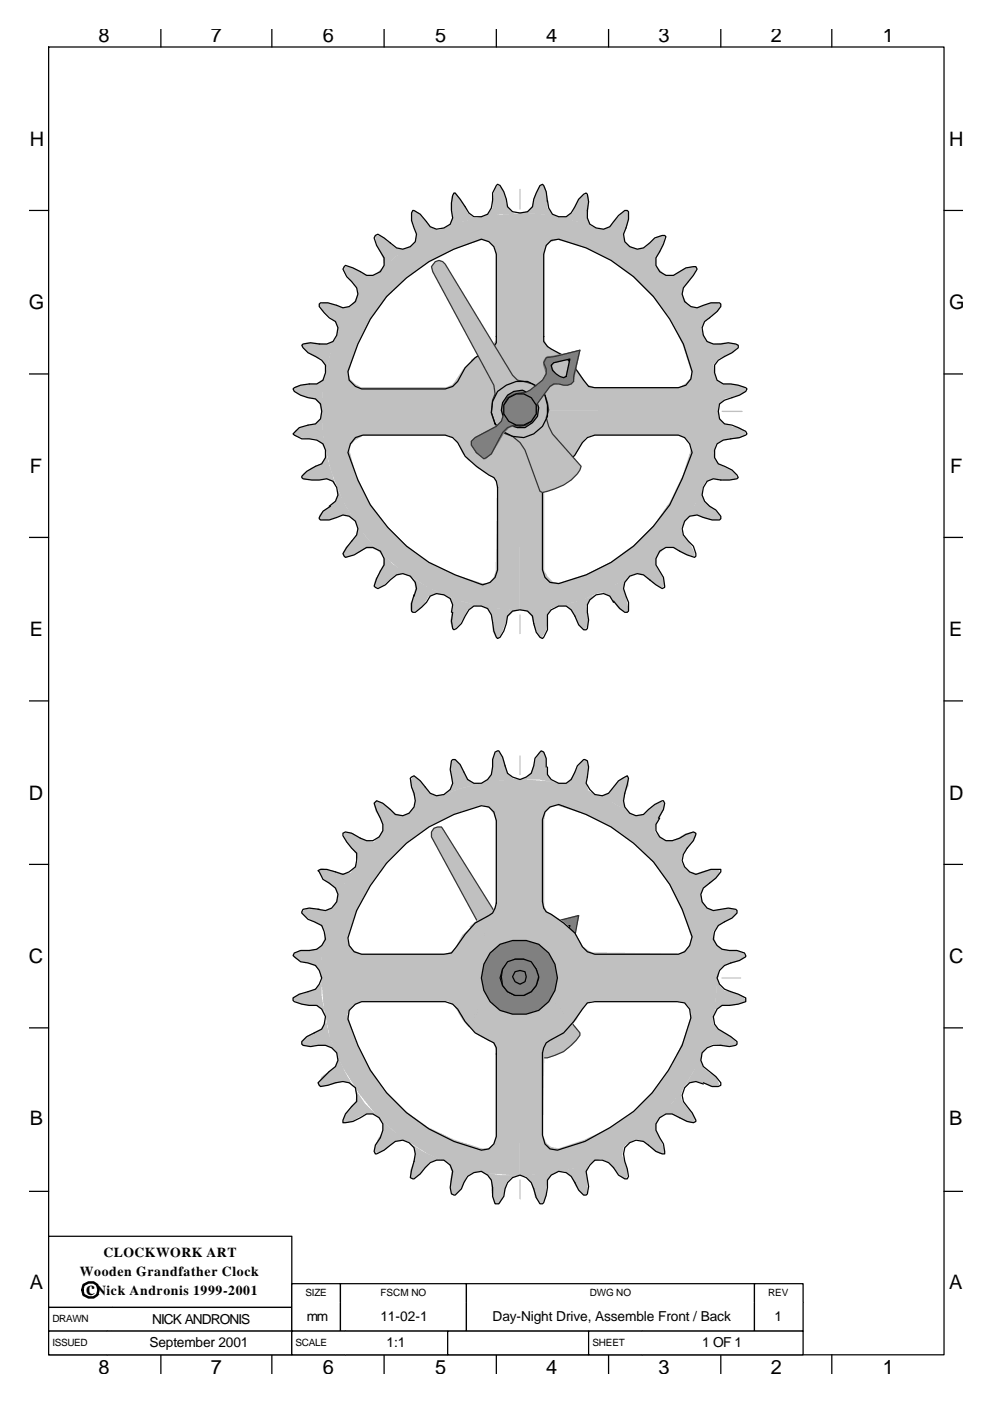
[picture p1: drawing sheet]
<svg xmlns="http://www.w3.org/2000/svg" width="210mm" height="297mm" viewBox="0 0 210 297" stroke-linecap="round" stroke-linejoin="round" font-family="sans-serif">
<g fill="none" stroke="#000" stroke-width=".26">
<path d="M10.3 10h190v277.2h-190zM34.1 6.2v3.8M57.7 6.2v3.8M81.5 6.2v3.8M105.3 6.2v3.8M129.1 6.2v3.8M152.9 6.2v3.8M176.5 6.2v3.8M6.3 44.6h4M200.3 44.6h4M6.3 79.3h4M200.3 79.3h4"/>
<path d="M6.3 113.9h4M200.3 113.9h4M6.3 148.6h4M200.3 148.6h4M6.3 183.3h4M200.3 183.3h4M6.3 217.9h4M200.3 217.9h4M6.3 252.6h4M200.3 252.6h4M34.1 287.2v4.1M57.7 287.2v4.1"/>
<path d="M81.5 287.2v4.1M105.3 287.2v4.1M129.1 287.2v4.1M152.9 287.2v4.1M176.5 287.2v4.1"/>
</g>
<path d="M10.3 262.1h51.6v15.1h-51.6z" fill-rule="evenodd" fill="#fff" stroke="#000" stroke-width=".26"/>
<path d="M61.9 272.2h10.3v3.9h-10.3z" fill-rule="evenodd" fill="#fff"/>
<path d="M61.9 276.1v-3.9h10.3v3.9" fill="none" stroke="#000" stroke-width=".26"/>
<path d="M72.2 272.2h26.8v3.9h-26.8z" fill-rule="evenodd" fill="#fff"/>
<path d="M72.2 276.1v-3.9h26.8v3.9" fill="none" stroke="#000" stroke-width=".26"/>
<path d="M99 272.2h61.1v3.9h-61.1z" fill-rule="evenodd" fill="#fff"/>
<path d="M99 276.1v-3.9h61.1v3.9" fill="none" stroke="#000" stroke-width=".26"/>
<path d="M160.1 272.2h10.3v3.9h-10.3z" fill-rule="evenodd" fill="#fff"/>
<path d="M160.1 276.1v-3.9h10.3v3.9" fill="none" stroke="#000" stroke-width=".26"/>
<path d="M10.3 277.2h13.5v5h-13.5z" fill-rule="evenodd" fill="#fff"/>
<path d="M23.8 277.2h-13.5v5h13.5" fill="none" stroke="#000" stroke-width=".26"/>
<path d="M23.8 277.2h38.1v5h-38.1z" fill-rule="evenodd" fill="#fff"/>
<path d="M23.8 277.2h38.1v5h-38.1" fill="none" stroke="#000" stroke-width=".26"/>
<path d="M61.9 276.1h10.3v6.1h-10.3z" fill-rule="evenodd" fill="#fff"/>
<path d="M61.9 276.1v6.1h10.3v-6.1" fill="none" stroke="#000" stroke-width=".26"/>
<path d="M72.2 276.1h26.8v6.1h-26.8z" fill-rule="evenodd" fill="#fff"/>
<path d="M72.2 276.1v6.1h26.8v-6.1" fill="none" stroke="#000" stroke-width=".26"/>
<path d="M99 276.1h61.1v6.1h-61.1z" fill-rule="evenodd" fill="#fff"/>
<path d="M99 276.1v6.1h61.1v-6.1" fill="none" stroke="#000" stroke-width=".26"/>
<path d="M160.1 276.1h10.3v6.1h-10.3z" fill-rule="evenodd" fill="#fff"/>
<path d="M160.1 276.1v6.1h10.3v-6.1" fill="none" stroke="#000" stroke-width=".26"/>
<path d="M10.3 282.2h12.5v5h-12.5z" fill-rule="evenodd" fill="#fff"/>
<path d="M22.8 282.2h-12.5v5h12.5" fill="none" stroke="#000" stroke-width=".26"/>
<path d="M22.8 282.2h39.1v5h-39.1z" fill-rule="evenodd" fill="#fff"/>
<path d="M22.8 282.2h39.1v5h-39.1" fill="none" stroke="#000" stroke-width=".26"/>
<path d="M61.9 282.2h11.4v5h-11.4z" fill-rule="evenodd" fill="#fff"/>
<path d="M73.3 282.2h-11.4v5h11.4" fill="none" stroke="#000" stroke-width=".26"/>
<path d="M73.3 282.2h21.7v5h-21.7z" fill-rule="evenodd" fill="#fff"/>
<path d="M73.3 282.2h21.7v5h-21.7" fill="none" stroke="#000" stroke-width=".26"/>
<path d="M95 282.2h29.9v5h-29.9z" fill-rule="evenodd" fill="#fff" stroke="#000" stroke-width=".26"/>
<path d="M124.9 282.2h11.4v5h-11.4z" fill-rule="evenodd" fill="#fff"/>
<path d="M136.3 282.2h-11.4v5h11.4" fill="none" stroke="#000" stroke-width=".26"/>
<path d="M136.3 282.2h34.1v5h-34.1z" fill-rule="evenodd" fill="#fff"/>
<path d="M136.3 282.2h34.1v5h-34.1" fill="none" stroke="#000" stroke-width=".26"/>
<g fill="#c0c0c0" stroke="#c0c0c0" stroke-width=".26">
<path d="M68.3 87l41 .2-3.2-.2-6.6 10.5-1.3-1.5-.8-1.9-.8-1.3-1.4-.5h-18.2l-1.9 1-1.3 1.6a34.7 34.7 0 0 0 12.2 20.6l4.8 3.7 5.5 2.7 5.8 1.8h1.6l1.1-1 .5-1.6 .3-18.3-.3-1-.5-.8-3.5-1.9-1.6-1.8 6.4-10.9 .3 1.9 1 1.3 1.3 1.1 1.6 .5-.2 38.1a42.1 42.1 0 0 1-41.3-35.7z" fill-rule="evenodd"/>
<path d="M80.7 57.3a40.2 40.2 0 0 1 29.9-11.9l-.3 40.8 .3-3.2-10.6-6.6 4.5-2.9 .8-1.4v-18.2l-.3-1.6-1-1.1-1.6-.5a39.2 39.2 0 0 0-20.4 12.2l-3.7 5-2.6 5.3-1.9 5.8 .3 1.3 1 1.1 1.4 .8h18.2l1.3-.5 2.4-3.5 1.9-1.6 10.6 6.4-1.9 .3-1.6 .7-1 1.6-.3 1.6h-37.8a45.2 45.2 0 0 1 7.9-24.8z" fill-rule="evenodd"/>
<path d="M111.4 87.2l41-.2a42.4 42.4 0 0 1-17.2 34.1l-5.8 3.4-6.1 2.7-6.4 1.6-6.6 .5v-37.8l1.6-.3 1.3-1.1 1.1-1.6 .3-1.5 6.3 10.3-1.6 1.8-2.4 1.4-1 1-.5 1.1v18.5l.8 1.3 1 1.1 1.3 .2a37.1 37.1 0 0 0 26.5-23l1.8-5.8-.5-1.3-1-1.1-1.6-.2h-18.3l-1.3 .5-2.9 4.7-6.6-10.5z" fill-rule="evenodd"/>
<path d="M110.1 45.2a42.3 42.3 0 0 1 37.8 22.7l2.4 6.1 1.6 6.6 .5 6.4h-37.8l-.3-1.6-1.1-1.4-1.5-1h-1.6l10.3-6.4 1.8 1.6 2.4 3.5 1.3 .5h18.3l1.3-.8 1.1-1.1 .2-1.3-1.8-5.8-2.7-5.6a40.9 40.9 0 0 0-18.2-15.3l-5.8-1.6-1.6 .5-1.1 1.1-.2 1.6v18.2l.8 1.4 1 .8 1.9 .8 1.5 1.3-10.5 6.6 .2 3.2z" fill-rule="evenodd"/>
</g>
<g fill="#c0c0c0">
<path d="M114.3 39.6l.8-.5 .5 .5 .6 2.4v2.1l1 1.3 1.3 .5-3.9-.5-4.3-.2 1.6-.3 1.1-1.3 .2-1.6z" fill-rule="evenodd"/>
<path d="M118.5 46.2l1.6-.3 1.3-.7 .6-1.6 .8-1.4 .8-.7 .8-.3 .5 .5v2.4l-.3 2.1 .5 1.6 1.4 .8-4-1.6z" fill-rule="evenodd"/>
<path d="M126.5 48.6h1.6l1.3-.5 1-1.4 1.9-1.8 .8-.3a5.7 5.7 0 0 1-.8 5.1l.3 1.5 1 1.1-3.4-2.1z" fill-rule="evenodd"/>
<path d="M133.6 52.3l1.6 .5 1.6-.2 2.4-2.2 1-.5h.8v.8l-.2 1.1-1.6 2.9v1.6l.8 1.3-2.9-2.7z" fill-rule="evenodd"/>
<path d="M140 57.6l1.6 .8h1.3a7.3 7.3 0 0 1 4.7-1.9v.8l-.5 1.1-2.1 2.6-.3 1.6 .6 1.3-2.4-3.4z" fill-rule="evenodd"/>
<path d="M145.3 63.9l1 1.1 1.6 .3 2.9-1.1h1.3l.8 .3-.2 .8-.6 .8-2.6 2.1-.8 1.6 .3 1.3-1.6-3.7z" fill-rule="evenodd"/>
<path d="M149 71.1l1 1.3 1.6 .5a7.1 7.1 0 0 1 5 .3l-1.3 1.6-2.9 1.3-1.1 1.3 .3 1.6-1.1-3.9z" fill-rule="evenodd"/>
<path d="M151.3 79l.8 1.6 1.4 .8h1.5l1.6 .3 1.1 .2 .5 .6-.2 .8-1.1 .5-3.2 .8-1.3 1.3-.3 1.3v-3.9z" fill-rule="evenodd"/>
<path d="M152.1 87.2l.6 1.6 1 1.1 1.6 .5 1.6 .3 1.1 .8 .2 .5-.5 .5-1.1 .5-3.1 .3-1.6 .8-.6 1.3 .8-3.9z" fill-rule="evenodd"/>
<path d="M151.3 95.4l.3 1.6 .8 1.3 2.6 1.4 1.1 .8 .3 .7-.6 .6h-2.3l-2.2-.3-1.5 .5-.8 1.4 1.3-4z" fill-rule="evenodd"/>
<path d="M149 103.4v1.6l.5 1.3 1.3 1 1.9 1.9 .2 .8a5.7 5.7 0 0 1-5-.8l-1.6 .2-1.3 1.1 2.4-3.4z" fill-rule="evenodd"/>
<path d="M145 110.5l-.5 1.6 .5 1.6 1 1 .8 1.4 .6 1v.8l-1.9-.2-2.9-1.6h-1.6l-1 .8 2.6-3z" fill-rule="evenodd"/>
<path d="M133.6 122.1l3.2-2.3 3.2-2.9-.8 1.5v1.6l1.6 2.7 .2 1-.2 .8h-.6l-1-.5-2.7-2.1-1.6-.3z" fill-rule="evenodd"/>
<path d="M126.2 125.9l3.7-1.6 3.7-2.2-1 1.4-.3 1.3 .5 1.6 .5 2.6-.2 .8-1.9-.8-2.1-2.6-1.3-.8z" fill-rule="evenodd"/>
<path d="M118.5 128.5l4-1.1 3.7-1.3-1.1 1.1-.7 1.3 .5 3.2-.3 1-.5 .8-.5-.2-.8-.8-.6-1.4-1-1.8-1.3-.8z" fill-rule="evenodd"/>
<path d="M110.3 129h4l4.2-.8-1.6 .8-.7 1.4a6.2 6.2 0 0 1-1.4 5l-.5-.6-1.1-2.1-.5-2.1-1-1z" fill-rule="evenodd"/>
<path d="M102.1 128.5l4 .5 4.2 .3-1.6 .5-1 1.1a10.5 10.5 0 0 1-2.1 4.5l-.6-.6-.5-1-.3-3.4-.7-1.4z" fill-rule="evenodd"/>
<path d="M94.2 126.1l3.7 1.3 4.2 1.1h-1.6l-1.3 .8-1.6 2.9-1.6 1.3-.5-1.8 .5-3.2-.5-1.6z" fill-rule="evenodd"/>
<path d="M86.8 122.1l3.7 2.2 3.7 1.8-1.6-.2-1.6 .5-.8 1.3-1 1.3-1.9 .8-.3-.8v-1l.6-1.1 .5-2.1-.3-1.6z" fill-rule="evenodd"/>
<path d="M80.4 116.9l3.2 2.9 3.4 2.3-1.5-.5-1.6 .3-2.4 2.1-1.1 .5h-.8l-.2-.8 .2-1 .8-1.1 .8-1.8 .3-1.6z" fill-rule="evenodd"/>
<path d="M75.4 110.5l2.4 3.4 2.6 3-1.3-.6h-1.6l-1.3 .8-2.6 1.1-.8-.3v-.8l.5-1 2.1-2.4 .5-1.6z" fill-rule="evenodd"/>
<path d="M71.4 103.4l1.9 3.7 2.1 3.4-1.3-1.1-1.6-.2-2.9 1h-1.1l-.8-.2v-.8l3.5-2.9 .5-1.6z" fill-rule="evenodd"/>
<path d="M69.1 95.4l1 4 1.3 4-1-1.4-1.3-.5-1.6 .3h-2.9l-.6-.6 .3-.7 1.8-1.4 1.9-.8 1.1-1.3z" fill-rule="evenodd"/>
<path d="M62.7 91.2l.8-.5 3.4-.8 1.1-1.1 .3-1.6 .2 4.3 .6 3.9-.8-1.3-1.4-1.1h-1.5l-2.7-.5-.5-.5z" fill-rule="evenodd"/>
<path d="M62.2 82.5l.5-.6 1.1-.2 1.3-.3h2.1l1.3-1.1 .6-1.3-.6 4-.2 4.2-.6-1.6-1-1-1.6-.3-1.3-.5-1.1-.5z" fill-rule="evenodd"/>
<path d="M64 73.2l.8-.5h2.4l2.1 .2 1.3-.5 1.1-1.3-1.6 4-1 3.9v-1.6l-.8-1.3a5.9 5.9 0 0 1-4.3-2.9z" fill-rule="evenodd"/>
<path d="M67.7 64.5l.8-.3h1.1l3.2 1.1 1.5-.3 1.1-1.1-2.1 3.5-1.9 3.7 .3-1.6-.5-1.3-2.7-2.1-.5-.8z" fill-rule="evenodd"/>
<path d="M73 56.5h.8l1.1 .3 2.9 1.6h1.6l1.3-.8-2.9 2.9-2.4 3.4 .5-1.5-.2-1.4-2.1-2.6-.6-1.1z" fill-rule="evenodd"/>
<path d="M79.6 49.9h.8l1.1 .5 2.4 2.2 1.6 .2 1.5-.5-3.4 2.4-2.9 2.9 .8-1.3-.3-1.6a8.9 8.9 0 0 1-1.6-4.8z" fill-rule="evenodd"/>
<path d="M87.6 44.6l.8 .3 .8 .5 2.1 2.7 1.6 .8 1.3-.3-3.7 1.6-3.5 2.1 1.1-1.1 .3-1.5-1.1-3v-1.3z" fill-rule="evenodd"/>
<path d="M96.3 40.9l.8 .6 1.3 1.8 .8 1.9 1.3 1h1.6l-3.9 .8-4 1.6 1.3-1.1 .5-1.6-.2-1.5v-2.7z" fill-rule="evenodd"/>
<path d="M105.6 39.3l.8 .3 .5 1.1 .8 3.1 1 1.4 1.6 .2h-4.2l-4 .8 1.4-.8 1-1.3v-1.6l.3-1.6 .2-1z" fill-rule="evenodd"/>
</g>
<path d="M115.9 52l1-1 1.6-.3a37.2 37.2 0 0 1 23.6 16.9l2.9 5.3 1.8 5.9-.2 1.5-1.1 1.4-1.6 .5h-17.7l-1.3-.3-2.9-3.9-2.1-2.4-3.7-2.1-.8-1.1v-18.5zM116.2 42.8l-.3-2.1-.5-1.4-.3-.2-.5 .2-.8 1.6-.6 1.3-.2 1.6-1.1 1.1-1.6 .3-1.6-.3-1-1.1-.3-1.6-.5-1.5-.8-1.4-.5-.2-1.1 1.8v1.6l-.3 1.6-.7 1.3-1.4 .5h-1.6l-1-.7-1.9-3-1-1.3h-.3a8.2 8.2 0 0 0-.3 5.3l-.5 1.3-1.3 .8-1.6 .3-1.3-.5-2.1-2.7-1.4-.8h-.2l-.3 .6v1.5l1.1 3a3 3 0 0 1-2.1 3 3 3 0 0 1-3.5-1.2l-1.3-1.1-1.3-.7-.6 .2-.2 .5 .5 1.6 1.6 2.7a3 3 0 0 1-3.7 3.7l-2.9-1.6-1.6-.5-.5 .8 .8 1.5 1 1.1a2.97 2.97 0 0 1 .9 4.1 2.97 2.97 0 0 1-4.1 .9l-1.8-.5h-1.6l-.3 .3v.5l1.1 1.3 1 1.1 1.4 .8 .5 1.3-.3 1.6-.8 1.3-1.3 .5h-1.6l-1.8-.2-1.6 .2-.3 .3 .3 .5 1.1 1.1 2.9 1.6 .8 1v1.6l-.6 1.6-1.3 .8a6.8 6.8 0 0 0-5 1.1l.2 .5 1.4 .8 1.6 .5 1.5 .3 1.1 1 .3 1.6-.3 1.6-1.1 1.1-3.4 .8-1.3 1.3 1.8 1h1.6l1.6 .3 1.3 .8 .6 1.3v1.6l-.8 1.3-1.4 .6-1.8 1-1.1 1.1v.2l.3 .3 1.8 .3h1.6l1.6-.3 1.3 .5 .8 1.4 .3 1.6-.5 1.3-1.4 1M116.2 42.5l.2 1.6 .8 1.3 1.3 .5h1.6l1.1-.7 1.6-3 1-1 .6-.3 .2 .3 .3 1.6-.3 1.8v1.6l.5 1.3 1.4 .8 1.6 .3 1.3-.5 1.8-2.4 1.4-1.1h.5l.2 .3v1.6l-1 3.2a3 3 0 0 0 2.1 3 3 3 0 0 0 3.4-1.2l1.1-1.1 1.6-.5h.5l.3 .3-.5 1.6-.8 1.6a3 3 0 0 0-.5 3.6 3 3 0 0 0 3.4 1.4l2.6-1.6 2.1-.3 .3 .6-.8 1.3-1.1 1.3a2.97 2.97 0 0 0-.8 4.1 2.97 2.97 0 0 0 4 .9l1.6-.5h1.9l.2 .3v.5l-.8 1.1-2.6 2.1-.5 1.3 .2 1.6 .8 1.3 1.3 .5h1.6l1.6-.2 1.6 .2 .5 .3v.5l-1.3 1.1-2.9 1.6-.8 1v1.6l.5 1.6 1.4 .8a8.1 8.1 0 0 1 5 1.1l-.3 .5-1.3 .8-3.2 1-1 .8-.3 1.6 .3 1.6 1 1.1 1.6 .2 1.3 .6 1.6 .8 .3 .5-.3 .3-1.3 .5-3.4 .5-1.4 .8-.5 1.3v1.6l.8 1.3 2.9 1.4 1.1 1 .2 .5-.2 .3-1.6 .3h-1.9l-1.6-.3-1.3 .5a3.3 3.3 0 0 0 .5 5.3l1.4 .8 1 1.3v.6l-.2 .2h-1.6l-3.2-1a3 3 0 0 0-3 2.1 3 3 0 0 0 1.1 3.4l1.1 1.1 .5 1.6v.5l-.2 .3-1.6-.5-2.9-1.6a3 3 0 0 0-3.7 3.7l1.6 2.6 .2 2.1-.5 .3-1.3-.8-1.4-1.1a3 3 0 0 0-4.2-.8 3 3 0 0 0-.8 4.3l.5 1.3v1.9l-.2 .2h-.5l-1.1-.8-1.3-1.6M82 62.9a41.9 41.9 0 0 1 20.1-12.2l1.6 .5 1.1 1.1 .5 1.6v18.8l-.5 .8a13.8 13.8 0 0 0-7.7 7.4l-1.1 1-1.5 .6h-17.8l-1.3-.6-1.3-1.3-.3-1.8 2.1-5.9 2.7-5.3zM75.4 92.8l1.6-.5h17.5l1.5 .5 1.1 1 1.6 2.9 2.4 2.2 2.6 1.8 1.1 .5 .5 .8 .3 1.4v17.4l-.6 1.6-1 1.1-1.6 .5-5.8-2.1a36.7 36.7 0 0 1-20.7-20.1l-2.1-5.8 .5-1.9zM105.3 87.2h10.1M107.9 84a3.9 3.9 0 0 1 4.3-.5 3.9 3.9 0 0 1 2.1 3.7l-.3 1.6-1 1.6-1.6 .5h-1.9l-1.6-.5-1-1.6-.5-1.6 .5-1.8zM110.3 82.2v10.1M70.1 107.3l-1.6 1.1-.8 1.3v.3l.3 .2h1.8l1.6-.5a2.97 2.97 0 0 1 4.1 1 2.97 2.97 0 0 1-.9 4l-1 1.4-.8 1.3 .5 .8 1.8-.5 2.7-1.6a3 3 0 0 1 3.7 3.7l-1.6 2.9-.5 1.6 .8 .5 1.6-.8 1-1.1a3 3 0 0 1 4.2-.8 3 3 0 0 1 .8 4.3M115.9 101.2l3.7-2.3 2.4-2.4 1.6-2.7 1-1 1.6-.5h17.7l1.4 .5 1 1.3 .5 1.9-2.1 5.5-2.6 5.6a38.3 38.3 0 0 1-23.6 16.6l-1.8-.2-1.1-1.1-.5-1.6v-17.4l.3-1.4zM87.8 126.1l-.5 1.9v1.6l.3 .2h.5l1.3-1 1.1-1.1 .8-1.3 1.3-.5 1.6 .2 1.3 .8 .5 1.3-.2 1.6M130.2 127.7l-.8-1.3a3.2 3.2 0 0 0-3.6 .1 3.2 3.2 0 0 0-1.2 3.3l.3 1.6-.3 1.9-.2 .2h-.6l-1-1-.8-1.9-.8-1.3-1.1-.8h-1.6l-1.6 .8-.7 1.1v3.1l-1.1 1.9-.5-.3-.8-1-.8-3.5-1.1-1-1.6-.3-1.6 .3-1 1-.3 1.6-.5 1.6-.8 1.3-.5 .3-.3-.3-.5-1.3-.6-3.4-.7-1.4-1.4-.5h-1.6l-1 .8-1.6 2.9-1.1 1.1-.5 .2-.3-.2-.2-1.6 .2-1.9" fill="none" stroke="#000" stroke-width=".26"/>
<path d="M110.3 40.1v4.3M153.2 87.2h4.2M110.3 130.4v3.9" fill="none" stroke="#c0c0c0" stroke-width=".26"/>
<path d="M92.3 55.5l.8-.3 .8 .3 .6 .5 14.2 23.6 1.1 1 1.3 .3a5.9 5.9 0 0 1 5.3 6.1l-.5 1.5 .5 1.9 .8 1.6 6.1 6.9a6.6 6.6 0 0 1-3.7 3.9l-3.4 1.4-1.1 .2-.5-.2-3.2-8.8-1.1-1.6-1.6-1.3-2.1-.8a6.4 6.4 0 0 1-1.6-8.2l-.2-1.8-13-24.1-.3-1.1z" fill-rule="evenodd" fill="#c0c0c0" stroke="#333" stroke-width=".26"/>
<path d="M105.6 83l1.8-1.3a5.6 5.6 0 0 1 8.8 4.2 5.9 5.9 0 0 1-2.9 6.1 5.9 5.9 0 0 1-6.7-.5 5.8 5.8 0 0 1-1-8.5z" fill="none" stroke="#000" stroke-width=".26"/>
<path d="M107.7 83.8l1.3-.8 1.9-.3 1.5 .8a3.7 3.7 0 0 1 .6 6.1l-1.6 1.1h-1.6l-1.9-.6a4.2 4.2 0 0 1-.2-6.3z" fill-rule="evenodd" fill="#808080" stroke="#000" stroke-width=".26"/>
<path d="M109.5 87.2l-.5 .3M110.6 86.7l-.5 .3M111.4 86.2l-.5 .2" fill="none" stroke="#000" stroke-width=".26"/>
<g fill="#808080" stroke="#808080" stroke-width=".26">
<path d="M115.6 76.1l.6-.5h.7l3-.5 3.1-.8-2.1 1.8-3.4 .8-.6 .8 .8 1.6-16.6 16.7-1.1-1.6v-.8l.8-.8 4.5-2.4 1.1-1.1 .5-1.3v-1.8l1-1.9 1.6-1 1.6 .2 2.4-1.3 1.9-1.9 .5-1.3-.5-1.6v-.8z" fill-rule="evenodd"/>
<path d="M117.7 79.3l1.1 .8 1.3-.3 .8-3.7 2.1-1.8-1.3 6-.5 1.1-.8 .3h-.8l-1.3-.6-1.6 .8-1.6 1.9-1.3 2.1a3.8 3.8 0 0 1-3.2 4.5l-1.3-.3-1.4 .6-1 1-2.7 4.5-1.3 1.1-1.8-1.3z" fill-rule="evenodd"/>
</g>
<path d="M115.9 75.8l1.8-.2 5.3-1.3-1.3 5.5v1.1a2.55 2.55 0 0 1-3.2 .5h-1l-.8 .5-2.9 4a3.6 3.6 0 0 1-4.8 4.2l-1.3 .6-1.1 1-2.4 4.5-1.5 1.1-1.6-1.3-1.1-1.6v-.8l.8-.8 4.5-2.4 1.1-1.1 .5-1.5v-1.9l.8-1.6 1.6-.8 2.1-.2 1-.6 2.7-2.1 .8-1.3v-1.1l-.5-1.3z" fill="none" stroke="#333" stroke-width=".26"/>
<path d="M107.9 84.3a3.5 3.5 0 0 1 4.9 .1 3.5 3.5 0 0 1-.1 4.9 3.5 3.5 0 0 1-4.9-.1 3.5 3.5 0 0 1 .1-4.9z" fill-rule="evenodd" fill="#808080" stroke="#000" stroke-width=".26"/>
<path d="M116.9 77.4l.6-.5 3.4-.8-.8 3.7-.5 .3-.8-.3-.8-.5-.8-.8z" fill="none" stroke="#000" stroke-width=".26"/>
<path d="M92.1 175.6l.8-.3h.8l15 24.1 1.1 1.1 3.2 .8 1.3 1 1.1 1.6 .8 1.6v1.6l-.3 1.6 .5 1.6 .8 1.5 5.8 7.2v.5l-.8 1.1a9.3 9.3 0 0 1-7.1 3.7h-.5l-3.5-9-1-1.3-1.6-1.4a6.5 6.5 0 0 1-3.5-9.2l-.2-1.6-13.3-24.4v-1z" fill-rule="evenodd" fill="#c0c0c0" stroke="#333" stroke-width=".26"/>
<path d="M105.3 203.1a6.1 6.1 0 0 1 6.4-2.1 6.1 6.1 0 0 1 4.5 5 6 6 0 0 1-3 5.9 6 6 0 0 1-6.6-.3l-1.6-1.9-.8-2.1 .3-2.4z" fill="none" stroke="#000" stroke-width=".26"/>
<path d="M107.4 203.9l1.6-1.1a4.1 4.1 0 0 1 5 5.3l-1 1.6-1.6 .8-1.9 .3-1.6-.8a3.7 3.7 0 0 1-.5-6.1z" fill-rule="evenodd" fill="#fff" stroke="#000" stroke-width=".26"/>
<path d="M109.3 207.3l-.6 .3M110.3 206.8l-.5 .3M111.1 206.3l-.5 .3" fill="none" stroke="#000" stroke-width=".26"/>
<g fill="#808080" stroke="#808080" stroke-width=".26">
<path d="M115.6 196l.6-.6h.7l3-.5 2.9-.8-1.9 2.1-3.7 .6-.3 .8v.7l.8 1.1-16.6 16.7-1.4-1.9 .3-.5 .8-.8 4.5-2.6 1.1-1.1 .5-1.3v-1.9l.8-1.6 1.8-1h1.6l2.1-1.1 1.9-1.8 .8-1.6-.5-1.3v-.8z" fill-rule="evenodd"/>
<path d="M122.8 194.1l-1.4 6.1v.8l-1 .8h-.8l-1.6-.5-1.3 .5-3.2 4.2 .3 1.6-1.1 1.6-1 .8-1.4 .5-1.3-.2-1.1 .5-1.3 1-2.4 4.5-1.5 .8-1.6-1 16.6-16.7 1.6 .8 .8-.5 .8-3.5z" fill-rule="evenodd"/>
</g>
<path d="M115.9 195.7l6.9-1.6-1.4 6.6-.5 .8-.5 .3h-.8l-1.1-.5h-1l-1.1 .5-2.6 4-.3 1.8-.8 1.9-1.3 .8-1.1 .2-1.3-.2-1.3 .5-1.1 1-2.6 4.5-.8 .8h-.5l-1.6-1-1.4-1.9 .3-.8 .5-.5 4.8-2.4 1.1-1.3 .5-1.3a3.6 3.6 0 0 1 4.5-4.5l1-.6 1.4-1a3.7 3.7 0 0 0 1.6-4.8z" fill="none" stroke="#333" stroke-width=".26"/>
<path d="M107.7 204.4a3.5 3.5 0 0 1 4.9-.1 3.5 3.5 0 0 1 .1 4.9 3.5 3.5 0 0 1-4.9 .1 3.5 3.5 0 0 1-.1-4.9z" fill-rule="evenodd" fill="#808080" stroke="#000" stroke-width=".26"/>
<path d="M117.2 197l3.7-.8-.8 3.5-.8 .5-.8-.3-1.6-1.6v-.7z" fill="none" stroke="#000" stroke-width=".26"/>
<g fill="#c0c0c0" stroke="#c0c0c0" stroke-width=".26">
<path d="M68.3 206.8l41 .3-3.5-.3-6.3 10.9-1.3-1.6-1.9-3.2-1.3-.8h-18.3l-1.8 1.1-1.3 1.8a39.5 39.5 0 0 0 12.4 20.7l4.8 3.4 5.5 2.6 5.8 1.9h1.4l1.3-.8 .5-1.9v-18.2l-.3-1.1-.5-.8-.8-.2-2.4-1.3-1.8-2.2 6.6-10.5a4.1 4.1 0 0 0 4.2 4.4l-.2 38.1-6.6-.5-6.4-1.3-6.1-2.6-5.5-3.5-5.1-4.2-4.2-5.3-3.4-5.6-2.7-6.1-1.3-6.6z" fill-rule="evenodd"/>
<path d="M80.4 177.4a43.1 43.1 0 0 1 29.9-12.1v41l.3-3.5-10.9-6.3 1.6-1.3 1.9-.8 1.3-1.1 .8-1.3v-18.3l-.5-1.3-.8-1-1.6-.8a38.1 38.1 0 0 0-28.8 28.5l.5 1.4 .8 1 1.6 .8h18.2l1.3-.5 .8-1.1 1.4-2.4 2.1-1.8 10.3 6.3-1.6 .3-1.6 1.1-1 1.3-.3 1.8-38.1-.2a42 42 0 0 1 12.4-29.7z" fill-rule="evenodd"/>
<path d="M111.1 207.1l41-.3-.5 6.6-1.3 6.6-2.7 6.1-3.4 5.6-4.2 5.3-5.1 4.2-5.5 3.5-6.1 2.6-6.4 1.3-6.6 .5-.2-37.8 1.8-.3 1.3-1 1.1-1.3 .3-1.6 6.3 10-1.8 2.2-2.4 1.3-.8 .8-.5 1.3-.3 18.2 .8 1.6 1 .8 1.6 .3 5.6-1.9 5.5-2.6 5.1-3.4a38.6 38.6 0 0 0 12.1-20.7l-.5-1.6-1-1-1.6-.3h-18.3l-1.3 .8-1.9 3.2-1.3 1.6-6.3-10.6z" fill-rule="evenodd"/>
<path d="M110.1 165.3a42 42 0 0 1 42.3 41.8h-37.8a4.1 4.1 0 0 0-4.5-4.3l10.3-6.3 1.8 1.8 1.4 2.4 1 .8 1.1 .6 18.5 .2 1.3-.8 .8-1 .5-1.6-1.8-5.6a36.3 36.3 0 0 0-21.2-20.9l-5.8-1.8-1.3 .5-1.1 1.1-.2 1.5v18.3l.5 1.3 3.2 1.9 1.5 1.3-10.5 6.3 .2 3.5z" fill-rule="evenodd"/>
</g>
<g fill="#c0c0c0">
<path d="M114.3 159.7l.8-.5 .5 .5 .3 1.1v1.3l.3 1.9 .7 1.5 1.4 .6-4-.8h-4l1.4-.6 1-1z" fill-rule="evenodd"/>
<path d="M118.3 166.1h1.8l1.1-1.1 2.4-3.7 .8-.3 .5 1.9-.5 3.2 .5 1.6 1.3 .8-3.7-1.4z" fill-rule="evenodd"/>
<path d="M126.2 168.5l1.6 .2 1.6-.8 1.8-2.4 1.1-.8h.8l.2 .6v1.3l-.5 1.1-.5 2.1 .3 1.6 1 1-3.4-2.1z" fill-rule="evenodd"/>
<path d="M133.6 172.4l1.3 .5 1.6-.2 1.3-1.3 1.1-.8 1.1-.6h.8l.2 .8-.2 1.1-1.6 2.9-.3 1.6 1.1 1.3-3.2-2.9z" fill-rule="evenodd"/>
<path d="M140 177.4l1.3 .8h1.6l2.6-1.5 1.3-.3 .8 .3v.7l-2.6 3.5-.5 1.6 .5 1.3z" fill-rule="evenodd"/>
<path d="M145 184.1l1.3 .8 1.6 .2 2.9-.8h1.3l.6 .3v.8l-1.6 1.6-1.9 1.3-.5 1.3 .3 1.6-1.9-3.7z" fill-rule="evenodd"/>
<path d="M149 191.2l1 1.3 1.3 .6 3.2-.6 1.3 .3 .6 .5-.3 .6-.8 .7-2.9 1.6-1.1 1.4v1.5l-.8-3.9z" fill-rule="evenodd"/>
<path d="M151.3 199.1l.8 1.4 1.4 .8 1.5 .2h1.4l1.3 .6 .5 .5-1.3 1-3.2 1.1-1.3 1.1-.3 1.5-.2-4.2z" fill-rule="evenodd"/>
<path d="M152.1 207.3l.6 1.6 1 1.1 1.6 .3 1.3 .5 1.1 .5 .5 .8-.5 .5-1.1 .3-1.3 .3h-2.1l-1.3 .8-.6 1.5 .6-4.2z" fill-rule="evenodd"/>
<path d="M151.3 215.5v1.6l1.1 1.1 2.6 1.6 1.4 1.6-1.9 .5-3.2-.5-1.5 .8-.8 1 1.3-3.7z" fill-rule="evenodd"/>
<path d="M149 223.2l-.3 1.9 .5 1.3 1.3 1.1 1.4 .7 .8 1.9-.8 .3h-1.1l-1-.6-2.2-.5-1.6 .3-1 1 2.1-3.4z" fill-rule="evenodd"/>
<path d="M145 230.6l-.5 1.6 .2 1.3 2.1 2.4 .6 1.1v1h-.8l-1.1-.2-2.9-1.6h-1.6l-1.3 .8 2.9-3.2z" fill-rule="evenodd"/>
<path d="M133.3 242.3l6.7-5.3-.8 1.3v1.6l.8 1.3 1 2.7-.2 .8h-.8l-1.1-.6-2.4-2.1-1.6-.5z" fill-rule="evenodd"/>
<path d="M126.2 246l3.7-1.6 3.4-2.4-1 1.3-.3 1.6 1.1 2.9v1.3l-.3 .8-.8-.2-2.9-3.2-1.6-.8z" fill-rule="evenodd"/>
<path d="M118.3 248.4l3.9-.8 4-1.6-1.3 1-.5 1.6 .2 1.6v2.7l-.5 .5-.8-.3-1.3-1.8-.8-1.9-1.3-1z" fill-rule="evenodd"/>
<path d="M110.1 249.1l4.2-.2 4-.5-1.4 .7-.7 1.4-.3 1.6v1.5l-.5 1.1-.6 .5-1.3-1.3-.8-3.2-1-1.3z" fill-rule="evenodd"/>
<path d="M101.9 248.4l4.2 .7h4l-1.6 .6-1.1 1-.2 1.6-.6 1.6-.5 1.1-.8 .2-.5-.5-.6-2.1v-2.1l-.7-1.4z" fill-rule="evenodd"/>
<path d="M94.2 246l3.7 1.3 4 1.1-1.6 .2-1.3 .8-.6 1.6-.8 1.3-.8 .8-.8 .3-.5-1.6 .3-3.4-.6-1.6z" fill-rule="evenodd"/>
<path d="M86.8 242.3l3.4 2.1 3.7 1.6h-1.6l-1.3 .5-1.8 2.4-1.1 .8-.8 .2-.3-.8v-1l1.1-3.2-.3-1.6z" fill-rule="evenodd"/>
<path d="M80.4 237l2.9 2.6 3.5 2.4-1.6-.3-1.3 .3-2.4 1.9-1.3 .5h-.8a7.4 7.4 0 0 1 1.8-4.5v-1.9z" fill-rule="evenodd"/>
<path d="M75.1 230.6l2.4 3.5 2.9 2.9-1.3-.8h-1.6l-2.9 1.6-1 .2h-.8v-.8l.5-1 2.1-2.7 .3-1.5z" fill-rule="evenodd"/>
<path d="M71.4 223.2l1.6 3.7 2.1 3.7-1-1-1.6-.3-1.6 .5-2.6 .6-.8-.3 .8-1.9 2.6-1.8 .8-1.6z" fill-rule="evenodd"/>
<path d="M69.1 215.5l.7 4 1.6 3.7-1-1-1.6-.6h-1.6l-1.3 .3-2.1-.5 1.3-1.6 2.9-1.6 1.1-1.3z" fill-rule="evenodd"/>
<path d="M62.4 211.3l1.1-.5 1.3-.3 1.9-.8 1.3-1 .3-1.4v4l.8 4.2-.8-1.5-1.4-.8h-1.5l-1.6-.3-1.1-.5-.5-.6z" fill-rule="evenodd"/>
<path d="M62.2 202.6l.5-.5 1.1-.6h1.3l1.8-.2 1.6-.8 .6-1.4-.8 4v4.2l-.6-1.5-1-1.1-3.2-1.1-1.1-.5z" fill-rule="evenodd"/>
<path d="M64 193.3l.8-.5 1.1-.3 3.2 .6 1.5-.6 .8-1.3-1.3 4-1 3.9v-1.5l-1.1-1.4-2.6-1.6-1.1-.7z" fill-rule="evenodd"/>
<path d="M67.7 184.3l.6-.2 4.2 1h1.8l1.1-1.3-2.4 3.7-1.6 3.7 .3-1.6-.8-1.6-1.3-.8-1.1-1-.8-1.1z" fill-rule="evenodd"/>
<path d="M73 176.7l.8-.3 1.1 .3 1 .7 1.9 .8 1.6 .3 1.3-.8-2.9 2.9-2.4 3.5 .5-1.6-.5-1.6-1.8-2.4-.6-1.1z" fill-rule="evenodd"/>
<path d="M79.6 169.8l1.6 .5 2.7 2.1 1.6 .5 1.3-.5-6.4 5 .8-1.3v-1.6l-1.6-2.6-.2-1.3z" fill-rule="evenodd"/>
<path d="M87.6 164.7h.5l1.1 .8 2.1 2.7 1.3 .5 1.6-.2-3.7 1.8-3.7 2.1 1-1.3 .3-1.6-.5-1.3-.6-2.7z" fill-rule="evenodd"/>
<path d="M95.8 161.6l.5-.6 .5 .3 .8 .8 1.6 2.9 1.3 1.1h1.6l-4.2 1-3.7 1.4 1.3-1.1 .5-1.3-.5-3.2z" fill-rule="evenodd"/>
<path d="M105 159.7l.6-.5a7.1 7.1 0 0 1 2.1 4.8l1 1 1.6 .3-4.2 .2-4 .6 1.4-.8 .7-1.1 .3-1.8v-1.4z" fill-rule="evenodd"/>
</g>
<path d="M115.6 172.2l1.1-1.1 1.8-.5a41.9 41.9 0 0 1 20.1 12.1l3.5 4.8 2.6 5.3 2.1 5.8-.5 1.9-1 1.3-1.4 .5h-17.7l-1.6-.5-1-1.1-1.6-2.9-2.4-2.1-2.7-1.8-1-.6-.5-.8-.3-1.3v-17.5zM115.9 162.6v-1.8l-.5-1.3-.6-.3-1.3 1.6-.3 1.6-.5 1.6-1 .7-1.4 .6-1.6-.6-1-.7-1.1-3.5-.8-1.3-.8 .3-.5 1.5v1.6a3.1 3.1 0 0 1-2.5 3.5 3.1 3.1 0 0 1-3.6-2.4l-.8-1.6-1-1.1h-.6l-.2 .3-.3 1.9 .3 1.3a3 3 0 0 1-1.6 4 3 3 0 0 1-4-1.6l-1-1.4-1.4-1-.5 .2-.3 .3 .3 1.9 .5 1.3a3.4 3.4 0 0 1-2.3 4.7l-1.6-.2-2.7-2.4-1.3-.5-.5 .5 .5 1.6 .8 1.6a3 3 0 0 1-.3 3.9 3 3 0 0 1-3.9 .3l-1.9-1-1.3-.3-.5 .3v.5l.8 1.3 2.1 2.4v1.6l-.3 1.3-1.3 1.1-1.3 .5-3.5-1.1h-1.3l-.5 .3 1 1.8 1.3 .8a3 3 0 0 1 1.6 4 3 3 0 0 1-3.9 1.6M116.2 162.6v1.6l.7 1.1 1.6 .8h1.6l1.1-.8 1.3-2.9 1.3-1.4h.3l.5 .3 .3 1.3-.5 3.5 .7 1.3 1.1 1.1 1.6 .2 1.3-.5 2.1-2.7 1.9-1 .2 .5-.7 3.2a3.4 3.4 0 0 0 2.3 4.7l1.6-.2a8.1 8.1 0 0 1 4.3-2.9l.2 .5-.2 1.3-1.1 1.9M140 173.5a2.82 2.82 0 0 0-.5 3.4 2.82 2.82 0 0 0 3.1 1.3l1.6-.5 1.3-.8 1.6-.5 .5 .3-.5 1.5-1.3 1.6a3.2 3.2 0 0 0-.9 3.4 3.2 3.2 0 0 0 2.7 2.2l3.2-1.1h2.1v.6l-1 1.3-1.4 1a3 3 0 0 0-1.8 3.3 3 3 0 0 0 2.6 2.6l3.2-.6 1.6 .3 .3 .3v.5l-1.1 1-2.9 1.6-.8 1.4-.3 1.5 .8 1.4 1.1 .8 1.6 .2h1.6l1.6 .6 .2 .5v.2l-1.3 .8-3.2 1.1-1 1.1-.6 1.5 .6 1.4 1 1 2.9 1.1 1.6 .8v.8l-1.6 .5-1.8 .3h-1.6l-1.1 .8-.8 1.5 .3 1.6 .8 1.1 2.6 1.6 1.4 1v.6l-.3 .2-1.3 .3-1.9-.3h-1.6a2.83 2.83 0 0 0-2.1 4.5l2.7 2.1 1 1.4v.5l-.5 .3h-1.3l-1.9-.8M67.7 192.8l-2.1-.3-1.3 .3-.3 .8 1.4 1.3 2.9 1.3 .5 1.4 .3 1.5-.8 1.4-1.1 .8-1.6 .2h-1.8l-1.4 .6-.2 .5 1.6 1.3 1.6 .3 1.5 .5 .8 1.1 .6 1.5-.6 1.4-.8 1-3.4 1.1-1.3 .8v.5a8.1 8.1 0 0 0 5 1.1l1.1 .8 .8 1.5-.3 1.6-.5 1.1-3.2 1.6-1.1 1v.6l.3 .2 1.6 .3 1.6-.3h1.6a2.83 2.83 0 0 1 2.1 4.5l-1.4 1.1-2.3 2.4 .5 .8 4.8-1.1 1.3 .3 1.3 1 .3 1.6v1.3l-2.4 2.7-.5 1.3v.5l2.1-.2 1.6-.8a2.82 2.82 0 0 1 3.4-.5 2.82 2.82 0 0 1 1.3 3.1l-.5 1.6-1.1 1.6-.2 1.3 .2 .6 1.9-.8 1.3-1.1a3.1 3.1 0 0 1 4-.5 3.1 3.1 0 0 1 1 3.9l-.8 3.5 .6 .2h.2l1.4-1 2.1-2.4 1.3-.5h1.6l1.3 1 .5 1.4-.5 3.4 .3 1.3 .5 .3h.3l1.3-1.3 .5-1.4 .8-1.3 1.3-.8 1.6-.2 1.4 .7 .7 1.1 .3 1.6v1.8l.5 1.6h.8l1.1-1.6 .3-1.5 .5-1.4 1-1 1.6-.6 1.4 .6 1 1 1.1 3.2 .8 1.3h.5a8.1 8.1 0 0 0 1.1-5l.7-1.1a3.1 3.1 0 0 1 5.1 1.6l.8 1.6 1 1.1h.6l.2-.3 .3-1.6-.5-3.1 .7-1.4 1.1-1h1.6l1.3 .5 1.1 1.1 1 1.5 1.4 .8h.5l.2-.5-.2-1.6-.5-1.6a3.1 3.1 0 0 1 1-3.9 3.1 3.1 0 0 1 4 .5l1.6 1.3 1.3 .6h.5l-.2-2.2-1.6-2.9a2.91 2.91 0 0 1 3.4-3.4l3.2 1.6 1.3 .2 .5-.2-.8-1.9-1-1.3a3 3 0 0 1-.9-3.3 3 3 0 0 1 2.7-2l1.6 .5M82 183a37.2 37.2 0 0 1 20.1-12.2l1.6 .3 1.1 1.1 .5 1.8v17.5l-.3 1-.5 1.1-3.7 2.1-2.1 2.4-2.9 4-1.6 .2h-17.5l-1.6-.5-1-1.3-.3-1.6 1.9-5.8 2.9-5.3zM74.1 214.2l1.3-1.3 1.3-.5h17.8l1.5 .5 1.1 1.1 1.6 2.6 2.1 2.4 4 2.1 .5 1.1v18.7l-.5 1.6-1.1 1.1-1.6 .3a37.1 37.1 0 0 1-26.2-22.3l-2.1-5.5zM105.3 207.3h9.8M107.9 203.9l1.6-.5a3.7 3.7 0 0 1 4.8 3.7l-.3 1.8-1.3 1.4-1.6 .7h-1.6l-1.6-.7-1.3-1.4-.2-1.8 .2-1.6zM110.3 202.3v10.1M115.9 221.1l3.7-2.1 2.1-2.4 2.9-4 1.6-.2h17.5l1.6 .2 1 1.4 .3 1.8-1.9 5.8-2.9 5.3-3.4 4.8-4 4-5 3.4-5.3 2.9-5.8 1.9-1.6-.3-1.1-1.1-.5-1.8v-17.5l.3-1z" fill="none" stroke="#000" stroke-width=".26"/>
<path d="M110.3 160.2v4M153.2 207.3h4M110.3 250.2v4" fill="none" stroke="#c0c0c0" stroke-width=".26"/>
<path d="M104 202.1l2.1-1.9 2.6-.8h3a7.8 7.8 0 0 1 6 10.6l-1.3 2.4-2.1 1.8-2.6 .8h-3a7.8 7.8 0 0 1-6-10.6z" fill-rule="evenodd" fill="#808080" stroke="#000" stroke-width=".26"/>
<path d="M107.7 204.2a4.1 4.1 0 0 1 4.3-.5 4.1 4.1 0 0 1 2.3 3.6 4.1 4.1 0 0 1-4.1 3.9 4.1 4.1 0 0 1-4.1-3.9l.5-1.8z" fill-rule="evenodd" fill="#fff" stroke="#000" stroke-width=".26"/>
<g fill="#808080" stroke="#000" stroke-width=".26">
<path d="M107.7 203.9l1.6-.5h1.8l1.6 .5 1.1 1.6 .5 1.6a4 4 0 0 1-4.8 4 4 4 0 0 1-2.9-5.6z" fill-rule="evenodd"/>
<path d="M109.3 206l1-.2 1.1 .2 .3 1.1-.3 1-1.1 .6-1-.6-.6-1z" fill-rule="evenodd"/>
</g>
<path d="M17.7 272.4l1.1-.5h1l.8 .5 .3 1.1-.3 1-.8 .6h-1l-1.1-.6-.2-1z" fill="none" stroke="#000" stroke-width=".53"/>
<g font-size="4.2">
<text x="20.9" y="8.9">8</text>
<text x="44.7" y="8.9">7</text>
<text x="68.5" y="8.9">6</text>
<text x="92.3" y="8.9">5</text>
<text x="115.9" y="8.9">4</text>
<text x="139.7" y="8.9">3</text>
<text x="163.5" y="8.9">2</text>
<text x="187.3" y="8.9">1</text>
<text x="6.3" y="30.9">H</text>
<text x="201.3" y="30.9">H</text>
<text x="6.1" y="65.5">G</text>
<text x="201.3" y="65.5">G</text>
<text x="6.3" y="100.2">F</text>
<text x="201.6" y="100.2">F</text>
<text x="6.3" y="134.8">E</text>
<text x="201.3" y="134.8">E</text>
<text x="6.1" y="169.5">D</text>
<text x="201.3" y="169.5">D</text>
<text x="6.1" y="204.2">C</text>
<text x="201.3" y="204.2">C</text>
<text x="6.3" y="238.6">B</text>
<text x="201.3" y="238.6">B</text>
<text x="6.3" y="273.2">A</text>
<text x="18.3" y="274.5">c</text>
<text x="201.3" y="273.2">A</text>
<text x="20.9" y="291.2">8</text>
<text x="44.7" y="291.2">7</text>
<text x="68.5" y="291.2">6</text>
<text x="92.3" y="291.2">5</text>
<text x="115.9" y="291.2">4</text>
<text x="139.7" y="291.2">3</text>
<text x="163.5" y="291.2">2</text>
<text x="187.3" y="291.2">1</text>
</g>
<g font-size="2.9">
<text x="22" y="266.6">CLOCKWORK ART</text>
<text x="16.9" y="270.6">Wooden Grandfather Clock</text>
<text x="20.4" y="274.5">Nick Andronis 1999-2001</text>
<text x="32.3" y="280.6">NICK ANDRONIS</text>
<text x="65.1" y="280.1">mm</text>
<text x="80.7" y="280.1">11-02-1</text>
<text x="104.5" y="280.1">Day-Night Drive, Assemble Front / Back</text>
<text x="164.3" y="280.1">1</text>
<text x="31.7" y="285.7">September 2001</text>
<text x="82" y="285.7">1:1</text>
<text x="149" y="285.7">1 OF 1</text>
</g>
<g font-size="2.1">
<text x="64.8" y="274.8">SIZE</text>
<text x="80.7" y="274.8">FSCM NO</text>
<text x="125.1" y="274.8">DWG NO</text>
<text x="163" y="274.8">REV</text>
<text x="11.1" y="280.4">DRAWN</text>
<text x="11.1" y="285.4">ISSUED</text>
<text x="62.7" y="285.4">SCALE</text>
<text x="125.7" y="285.4">SHEET</text>
</g>
</svg>
